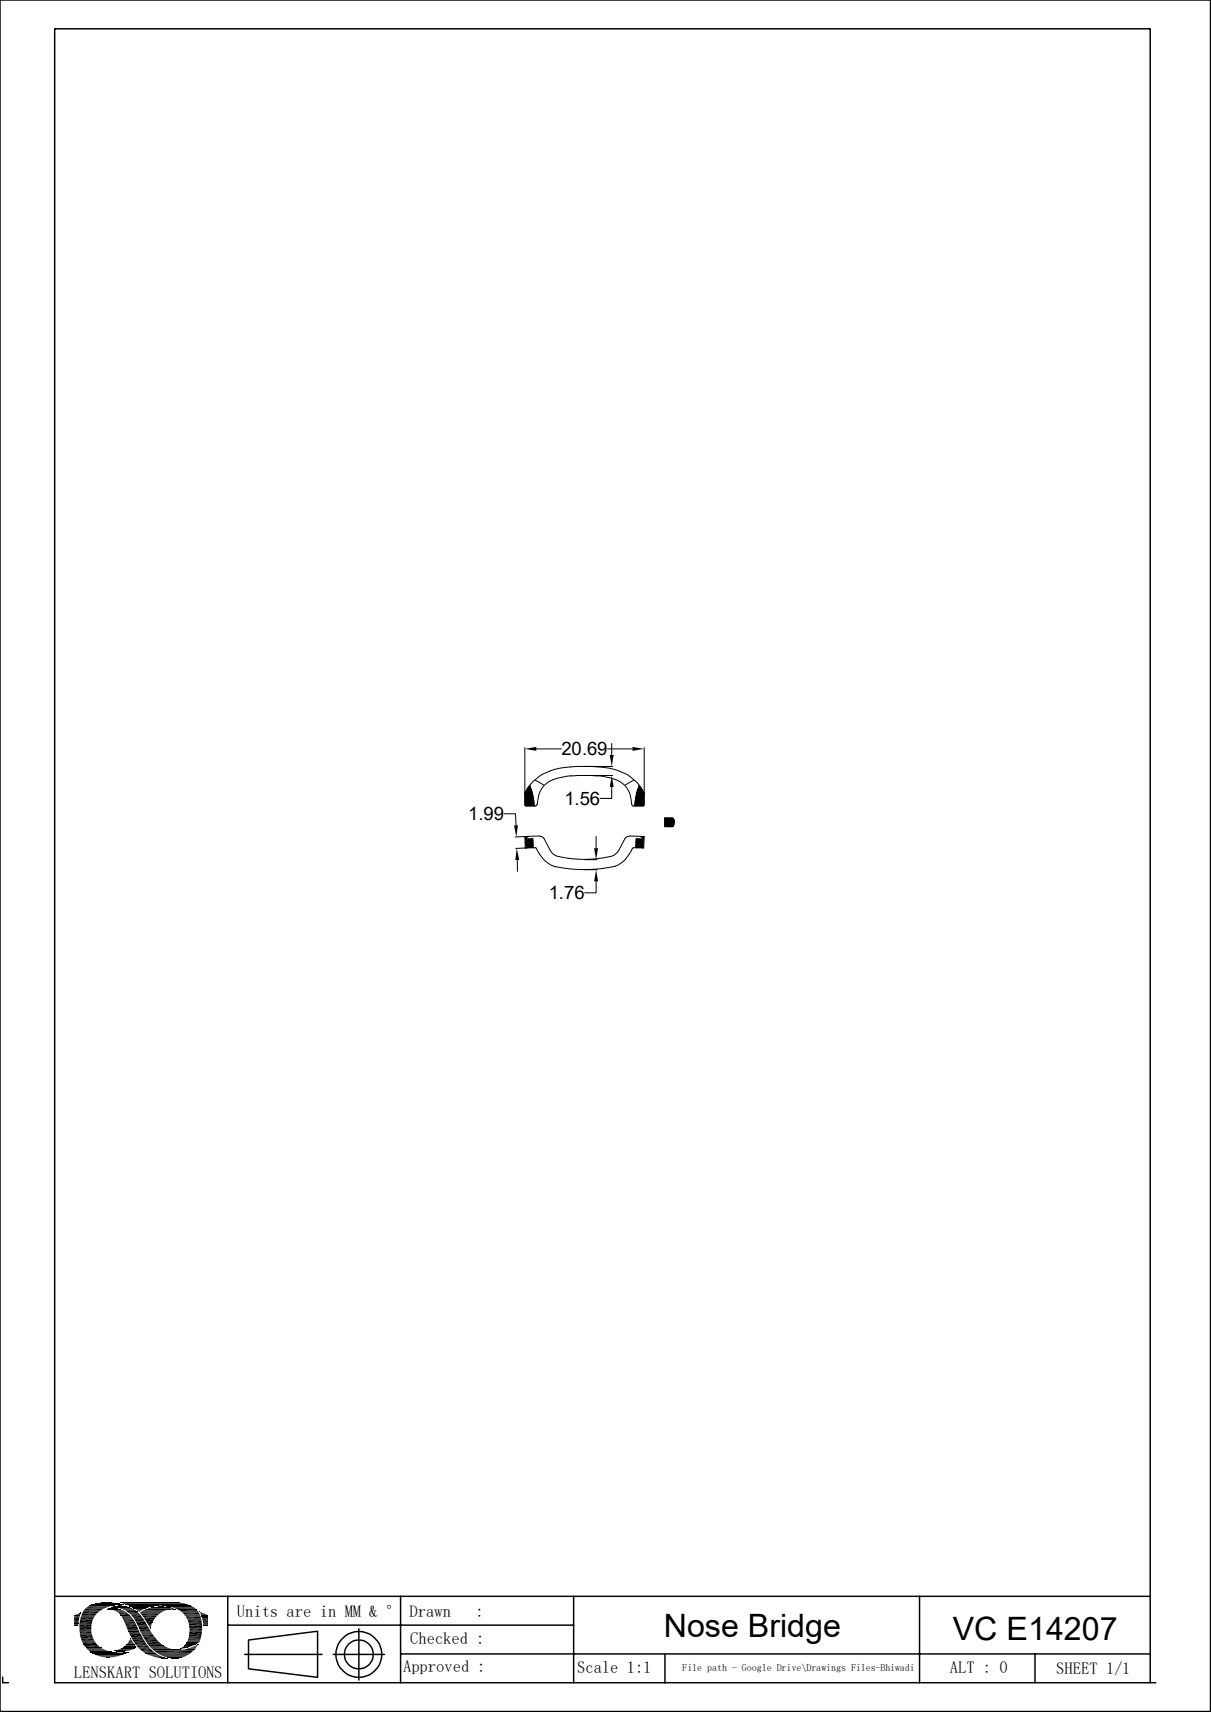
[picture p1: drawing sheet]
<svg xmlns="http://www.w3.org/2000/svg" width="210mm" height="297mm" viewBox="0 0 210 297" stroke-linecap="round" stroke-linejoin="round" font-family="sans-serif">
<g fill="none" stroke="#000" stroke-width=".17">
<path d="M91 129.7v10M91 139.6l.3 .2M91 139.4l.4 .4M91 139.2l.6 .6M91 139.1l.8 .7M91 138.9l.9 .9M91 138.7l1.1 1.1M91 138.6l1.3 1.2M91 138.4l1.5 1.4M91 138l1.6 1.7M91 137.8l1.6 1.6M91 137.7l1.6 1.6"/>
<path d="M91.1 137.5v.1M91.1 137.4l1.5 1.5M91.2 137.3l1.3 1.3M91.2 137.2l1.3 1.2M91.3 137.1l1.2 1.1M91.4 136.9l1 1.1M91.4 136.9l1 .9M91.5 136.7l.8 .8M91.6 136.7l.6 .6M91.7 136.5l.5 .5M91.7 136.4l.4 .4M91.8 136.3l.2 .2"/>
<path d="M91.9 136.2a11.5 11.5 0 0 1 .8 3.6l-1.7-1.6M92.8 135.3l1.5 .9M93 129.9h4.4M93.1 139.5l-.1 .3h-1.9v-.1M99.1 134.6h4.5M99.1 134.6l-1.6 .2a4.4 4.4 0 0 0-4.1 3.4l-.2 1.4M101.4 133h4.9M101.4 134.5h4.9M103.6 134.6l1.6 .2a4.4 4.4 0 0 1 4.1 3.4l.3 1.4M103.8 133.1a21.6 21.6 0 0 0-8.5 .7 7.8 7.8 0 0 0-4.2 3.7l1.5 1.6M103.8 133.1a9.1 9.1 0 0 1 7.5 3.8l.4 .6-1.5 1.6M105.4 129.9h4.3"/>
<path d="M106.1 136.5v2h-2M106.1 129v2M109.6 139.5l.1 .3h1.9l.1-.1M109.9 135.3l-1.4 .9M110.9 136.2a11.5 11.5 0 0 0-.8 3.6l1.6-1.6M110.9 136.3l-.2 .2M111 136.4l-.3 .4M111.1 136.5l-.5 .5M111.1 136.7l-.6 .6M111.2 136.7l-.8 .8M111.3 136.9l-.9 .9M111.3 136.9l-1 1.1"/>
<path d="M111.4 137.1l-1.1 1.1M111.5 137.2l-1.3 1.2M111.5 137.3l-1.3 1.3M111.6 137.4l-1.4 1.5M111.7 137.5v.1M111.7 137.7l-1.6 1.6M111.7 137.8l-1.6 1.6M111.7 138l-1.6 1.7M111.7 138.4l-1.5 1.4M111.7 138.6l-1.3 1.2M111.7 138.7l-1.1 1.1M111.7 138.9l-1 .9"/>
<path d="M111.7 139.1l-.7 .7M111.7 139.2l-.6 .6M111.7 139.4l-.4 .4M111.7 139.6l-.2 .2M111.7 129.7v10M87.4 141.2h2l.1 2M89.7 149.2v2M91.1 146.5l.6 .6M91.1 146.3l.8 .8M91.1 146.1l1 1M91.1 146l1.1 1.1M91.1 145.6l1.4 1.3"/>
<path d="M91.1 145.4l1.4 1.3M91.1 145.2l.2 .2M91.2 147.1h.1M91.2 146.9l.2 .2M91.2 146.7l.4 .4M91.2 145.2l.2 .1M91.2 145.1l-1.8 .1M91.3 147.1l-1.8 .1M91.4 145.2h.1M91.4 145.6l1.1 1M91.6 145.1v.1M91.6 145.5l.9 .8"/>
<path d="M91.6 145.2h-.2l-.1 .4 1.1-.1 .1 1.6-1.4-1.3M91.8 145.5l.6 .7M91.9 145.5l.5 .5M92.1 145.5l.3 .3M92.3 145.5l.1 .1M93.6 145l-2.6 .1 .1 2 1.9 .1 1.2 1.8M93.6 145.1l.6 .2 1.2 2.2 .6 .7a3.2 3.2 0 0 0 1.9 .6 19.3 19.3 0 0 0 8.6-.4l.8-.9M94.2 149.1l1.3 1a21.5 21.5 0 0 0 10.8 .3M101.4 150.9h2.1M101.4 149.1h2.1M103.4 152.9v2h-2M103.4 145.1v2.1"/>
<path d="M108.5 149.1l-1.3 1-.9 .3M109.1 145.1l-.4 .1-.3 .3-1.1 2M109.1 145l2.6 .1-.1 2-1.9 .1M109.7 147.2l-1.2 1.8M110.4 145.5l-.1 .1M110.6 145.5l-.3 .3M110.7 145.5l-.4 .5M110.9 145.5l-.6 .7M111.1 145.5l-.8 .8M111.1 145.2h.2l.1 .4-1.1-.1-.1 1.6M111.2 145.1v.1M111.3 145.6l-1 1"/>
<path d="M111.3 145.2h.1M111.5 145.2l-.1 .1M111.5 146.3l-.7 .8M111.5 146.5l-.5 .6M111.5 146.7l-.3 .4M111.5 146.9l-.2 .2M111.5 147.1h.1M111.6 145.2l-.2 .2M111.6 145.4l-1.3 1.3M111.6 145.6l-1.3 1.3M111.6 145.8l-1.3 1.3M111.6 146l-1.1 1.1"/>
<path d="M111.6 146.1l-.9 1M115.4 141.9l-.1 .1M115.5 141.9l-.2 .3M115.7 141.9l-.4 .4M115.9 141.9l-.6 .6M116 141.9l-.7 .8M116.2 141.9l-.9 1M116.4 141.9l-1.1 1.1M116.6 141.9l-1.3 1.3M116.6 141.9h-1.3v1.5h1.3M116.6 141.9h.1a1.08 1.08 0 0 1-.1 1.5M116.7 141.9l-1.4 1.5"/>
<path d="M116.8 142l-1.4 1.4M116.8 143.2l-.1 .2M116.9 142.2l-1.3 1.2M116.9 142.3l-1.1 1.1M116.9 142.4l-.9 1M116.9 143l-.4 .4M117 142.6l-.9 .8M117 142.7l-.7 .7M14.3 279.9h2.5M14.5 279.4h3M14.8 279.1h3.3M14.9 279h3.4"/>
<path d="M15 278.8h3.7M15.2 278.7h3.7M15.2 278.7h3.9M15.4 278.6h4M15.5 278.6h4.1M15.6 278.5h4M15.9 278.4h5.5M15.9 278.4h5.4M16 278.3h5.2M16.2 278.3h4.8M16.4 278.2h4.3M16.6 278.2h3.9"/>
<path d="M17 278.1h3.1M17.1 278.1h2.9M18.5 279.2h2.2M18.6 279.1h2M18.7 279.2h2.2M19.3 278.8h3.1M19.3 278.8h3M19.3 278.8h3.2M19.4 278.7h2.7M19.7 278.7h2.2M20.1 278.5h-4.5M20.1 278.9h2.7"/>
<path d="M20.8 279h2M20.8 279.1h2.4M20.9 278h9.8M20.9 278h10.3M20.9 278.1h10.6M21.1 278.1h10.9M21.1 278.4h-5.4M21.4 278.2h10.8M21.4 279.3h2.1M21.5 278.3h10.9M21.7 279.4h2M21.7 278.3h10.9"/>
<path d="M21.8 278.4h11M22 278.4h10.9M22.1 278.5h10.9M22.2 278.5h10.9M22.4 278.6h10.7M22.4 278.6h5M22.5 278.6h4.4M22.5 278.7h4.2M22.8 278.8h3.2M23 278.9h2.6M23.2 279h2.1M24.3 279.8h3.7"/>
<path d="M24.3 279.8h3.6M24.3 279.9h3.5M24.4 279.7h3.8M24.6 279.6h3.6M24.6 279.5h4M24.8 279.4h3.9M24.9 279.3h4.2M25.2 279.2h4.2M25.5 279.1h4.8M25.7 278.8l-2.8 .1M25.7 279h4.4M25.8 279h4.2"/>
<path d="M26.1 278.9h3.6M26.3 278.9h3.2M26.6 278.8h2.6M26.8 278.8h2.2M28.2 278.6h5M28.9 278.6h4.3M28.9 278.7h4.5M29.6 278.8h4M29.9 278.9h3.8M30.2 279h3.7M30.4 279.2h-5.1M30.6 279.1h3.4"/>
<path d="M30.7 279.2h3.3M30.7 279.2h3.4M31.3 279.5h3M31.4 279.7h3.1M31.6 279.8h2.9M13.8 282.3h2M13.8 282.8h2M13.8 283h2M13.8 283.1h2M13.8 283.5h2.1M13.9 281h2.2M14 280.5h2.4"/>
<path d="M14 284.2h2.2M14.2 284.7h2.2M14.5 285.3h2.3M14.9 285.8h2.5M14.9 285.8l2.6 .1M14.9 285.9h2.7M14.9 285.9h2.8M15 286h2.8M15.1 286.1h3M15.2 286.2h3M15.3 286.3h3.2M15.4 286.4h3.1"/>
<path d="M15.5 286.4h3.5M15.6 286.6h3.8M15.7 286.6h3.7M15.7 286.6h4.2M15.8 286.7h4.4M15.8 286.7h5.3M15.9 286.8h6.2M16.1 286.9h5.8M16.1 286.9h5.7M16.2 287h5.5M16.4 287h5.1M16.5 287.1h4.8"/>
<path d="M16.6 287.1h4.5M16.9 287.3h4M17.2 287.3h3.2M17.4 287.4h2.9M19.8 286.4h2.7M19.8 286.4h2.4M20 286.3h2.6M20.2 286.2h2.7M20.6 286.2h2.5M20.7 286.1h2.6M21 286h2.4M21 285.9h2.6"/>
<path d="M21.4 285.7h2.2M21.5 285.7h2.1M21.5 285.6h2.1M23.6 285.8h-2.3M24.6 280.2h2.7M24.9 280.6h2.1M25 286.8h2.1M25.1 284.4h2.1M25.3 286.9h2M25.4 284.8h2.2M25.6 285.2h2.4M25.9 285.5h2.5"/>
<path d="M25.9 285.6h2.6M25.9 285.6h2.7M26 285.7h2.8M26.1 285.8h3M26.2 285.9h3.1M26.3 286h3.3M26.4 286.1h3.4M26.4 286.1h3.7M26.5 286.2h4.1M26.5 286.2h4.7M26.6 286.3h7.1M26.6 286.3h7"/>
<path d="M27.1 286.7h6.1M27.3 286.9h5.7M27.5 286.9h5.4M27.5 287h5.4M27.6 287h5.2M27.7 287.1h5M28 287.2h4.4M28.3 287.3h3.9M28.5 287.5h3.5M29 287.5h2.6M29.1 287.6h2.5M31.2 286.2h2.5"/>
<path d="M31.9 280.1h2.7M32 280.2h2.7M32 280.3h2.7M32.1 280.4h2.7M32.2 280.4h2.6M32.2 280.5h2.6M32.4 280.9h2.5M32.4 284.8h2.2M32.4 284.9h2.2M32.4 284.9h2.1M32.4 285h2.1M32.5 284.7h2.2"/>
<path d="M32.6 284.6h2.1M32.6 284.7h2.1M32.6 284.5h2.1M32.7 281.5h2.3M32.8 283.9h2.1M32.8 282h2.3M32.9 282.5h2.2M32.9 283h2.1M32.9 282.9h2.1"/>
</g>
<g fill="#000">
<path d="M91 129.9l2-.3v.7zM105.7 131h.7l-.3 2zM106.1 134.5l.3 2h-.7zM109.7 129.6l2 .3-2 .4zM89.2 143.2h.6l-.3 2zM89.6 147.2l.4 2h-.6zM103 147.2h.7l-.3 1.9zM103.4 150.9l.3 2h-.7zM13.4 280h.5zM13.5 280h.4zM13.5 280l.3-.1 .1 .1zM13.8 279.9h.2l-.1 .1z"/>
<path d="M13.8 279.9h.2zM17.6 278h1.8zM18.2 278h.6zM18.2 278h1.2zM18.7 279.1h1.9zM18.8 279.1h1.7zM18.8 279.1h1.6zM18.8 279.1h1.5zM18.9 279.1h1.4zM19 279.1h1.2zM18.9 279.1h1.3zM19 279.1h1.1z"/>
<path d="M19.1 279.1h1zM19.1 279.2h1.8zM19.1 279.2l1.9 .1zM19.3 279.1h.8zM19.5 279.3l1.8 .1zM19.3 279.1h.5zM19.6 279l.2 .1zM19.6 279h.1zM19.7 279.4h1.6zM19.9 279.4l1.7 .1h-1.4zM19.9 279.4h1.4l.3 .1zM20 278.7h1.8z"/>
<path d="M20 278.7h1.7zM20.1 278.6l1.6 .1zM20.2 279.5l1.4 .1zM20.2 279.6l1.7 .1h-1.5zM20.2 279.6h1.4l.3 .1zM20.1 278.6h1.4zM20.4 278.6h1.1zM20.4 279.7l1.6 .1zM20.4 278.6h.8zM20.5 278.6h.7zM20.5 279.8l1.7 .2h-1.5zM20.5 279.8h1.5l.2 .2z"/>
<path d="M20.7 278.6h.3zM20.5 278.6h.6zM20.7 278.6h.4zM20.7 280h1.6zM21.1 278.4h.3zM21.3 279.2h1.9zM22 279.5l1.8 .1zM22.1 279.6h1.7zM22.1 279.6l1.8 .1zM22.2 279.7l1.9 .2h-1.7zM22.2 279.7h1.7l.2 .2zM22.4 279.9l1.9 .2h-1.7z"/>
<path d="M22.4 279.9h1.7l.2 .2zM23.2 279h1.9zM23.3 279l1.8 .1zM23.4 279.1h1.6zM23.4 279.1h1.7zM23.5 279.1h1.4zM23.5 279.1h1.5zM23.5 279.1l1.3 .1zM23.6 279.2l.9 .2h-.7zM23.6 279.2h1.2l-.3 .2zM23.8 279.4h.6zM23.8 279.4h.7z"/>
<path d="M23.9 279.4l.4 .2zM23.9 279.4h.5l-.1 .2zM24.1 279.6l.1 .1zM24.1 279.6h.2zM27 278.8h1.9zM27.4 278.8h1.5zM27.4 278.8h1.1zM27.5 278.8h1zM27.5 278.8h.9zM29.9 279.2h.5zM30 279.2h.4zM30.3 279.2h.1z"/>
<path d="M30.4 278h.2zM34.7 279.7h.1zM34.7 279.7h.2zM34.7 279.7l.4 .1zM34.7 279.8l.8 .2h-.7zM34.7 279.8l.8 .2zM34.8 280l1.1 .1h-1.1zM34.8 280h.7l.4 .1zM12.9 280.2h.9zM12.9 280.2l.9 .1zM12.9 280.3l.9 .1h-.9zM12.9 280.3h.9v.1z"/>
<path d="M12.9 280.4l.9 .2h-.9zM12.9 280.4h.9v.2zM12.9 280.6l.8 .2h-.8zM12.9 280.6h.9l-.1 .2zM12.9 280.8h.8zM12.9 280.8l.7 .5h-.7zM12.9 280.8h.8l-.1 .5zM12.9 281.3l.7 .4h-.7zM12.9 281.3h.7v.4zM12.9 281.7h.7zM12.9 281.7l.7 .2h-.7zM12.9 281.7h.7v.2z"/>
<path d="M12.9 281.9h.7zM12.9 281.9h.6zM12.9 281.9l.6 .1zM13 280.2h.9zM13.2 280.1l.7 .1zM13.2 280.1h.7zM13.8 282.3l2 .4h-2zM13.8 282.3h2v.4zM17.8 287.4l1.8 .1zM17.8 287.4h1.9zM17.9 287.5h1.1zM17.9 287.5h1.7z"/>
<path d="M18.4 287.5h.6zM18.6 287.5h.4zM19.9 286.4l1.9 .1zM19.9 286.4h2zM20.1 286.5h1.4zM20.1 286.5h1.7zM20.2 286.5h1.1zM20.2 286.5h1.3zM20.5 286.5h.7zM20.5 286.5h.8zM20.8 280l1.7 .2h-1.5zM20.8 280h1.5l.2 .2z"/>
<path d="M20.8 286.5h.3zM20.8 286.5h.4zM20.9 286.5h.2zM21 280.2h1.5zM21 280.2l1.7 .3h-1.6zM21 280.2h1.5l.2 .3zM21.1 280.5h1.7zM21.2 280.5l1.7 .2h-1.7zM21.2 280.5h1.6l.1 .2zM21.2 280.7l1.8 .1h-1.7zM21.2 280.7h1.7l.1 .1zM21.3 280.8l1.8 .2h-1.7z"/>
<path d="M21.3 280.8h1.7l.1 .2zM21.4 281l1.8 .1zM21.4 281.1l1.9 .2h-1.8zM21.4 281.1h1.8l.1 .2zM21.1 286.7h1zM21.4 286.7h.8zM21.5 286.7h.7zM21.5 281.3l1.9 .1zM21.6 281.4l1.9 .3h-1.8zM21.6 281.4h1.8l.1 .3zM21.6 285.6l2 .1zM21.6 285.6h1.9z"/>
<path d="M21.7 281.7l1.9 .2h-1.8zM21.7 281.7h1.8l.1 .2zM21.7 285.5l1.8 .1zM21.7 286.7h.5zM21.7 285.5h1.8zM21.8 285.5h1.7zM21.8 281.9l1.9 .3h-1.8zM21.8 281.9h1.8l.1 .3zM21.8 286.7h.4zM21.9 286.7h.3zM21.9 282.2l2.1 .5h-1.9zM21.9 282.2h1.8l.3 .5z"/>
<path d="M21.9 285.3h1.4zM21.9 285.3l1.6 .2h-1.7zM21.9 285.3h1.4l.2 .2zM22.1 286.6h.2zM22.1 285.2l1.2 .1h-1.4zM22.1 285.2h1.1l.1 .1zM22.1 282.7l1.9 .1zM22.1 286.6h.3zM22.2 282.8l1.9 .1zM22.2 282.9l1.9 .1zM22.2 284.9l.9 .1zM22.2 285l1 .2h-1.1z"/>
<path d="M22.2 285h.9l.1 .2zM22.3 283h1.8zM22.3 283l1.9 .2h-1.8zM22.3 283h1.8l.1 .2zM22.4 283.2l1.9 .2h-1.9zM22.4 283.2h1.8l.1 .2zM22.4 284.7l.7 .2h-.9zM22.4 284.7h.5l.2 .2zM22.4 283.4l2.3 .7h-1.9zM22.4 283.4h1.9l.4 .7zM22.5 284.6l.4 .1h-.5zM22.5 284.6h.3l.1 .1z"/>
<path d="M22.6 284.4h.1zM22.6 284.4l.2 .2h-.3zM22.6 284.4l.2 .2zM22.6 280.1l1.9 .2h-1.6zM22.6 280.1h1.7l.2 .2zM22.9 280.3l1.8 .4h-1.5zM22.9 280.3h1.6l.2 .4zM23.2 280.7l1.6 .1zM23.2 280.8l1.9 .4h-1.6zM23.2 280.8h1.6l.3 .4zM23.5 281.2l1.6 .1zM23.5 281.3l2 .7h-1.6z"/>
<path d="M23.5 281.3h1.6l.4 .7zM23.9 282l1.7 .2h-1.6zM23.9 282h1.6l.1 .2zM24 282.2l1.9 .4h-1.7zM24 282.2h1.6l.3 .4zM24.2 282.6l1.7 .1zM24.2 282.7l1.9 .3h-1.8zM24.2 282.7h1.7l.2 .3zM24.3 283l1.9 .1zM24.4 283.1l1.8 .1zM24.4 283.2l1.9 .1zM24.5 283.3h1.8z"/>
<path d="M24.5 283.3l1.9 .1zM24.6 283.4l1.9 .1h-1.9zM24.6 283.4h1.8l.1 .1zM24.6 283.5l1.9 .1zM24.9 280.6l2 .1zM25 280.7l1.6 .4h-1.4zM25 280.7h1.9l-.3 .4zM25.2 281.1l1.2 .4h-.9zM25.2 281.1h1.4l-.2 .4zM25.3 286.9h1.8zM25.5 281.5h.9zM25.5 281.5l.7 .4h-.5z"/>
<path d="M25.5 281.5h.9l-.2 .4zM25.6 287l1.9 .1h-1.6zM25.6 287h1.7l.2 .1zM25.7 281.9l.5 .2h-.4zM25.7 281.9h.5v.2zM25.8 282.1l.4 .1h-.3zM25.8 282.1h.4v.1zM25.9 282.2l.3 .3zM25.9 282.2h.3v.3zM25.9 287.1l1.7 .1zM26.1 282.5l.1 .1zM26.1 287.2l1.7 .1z"/>
<path d="M26.3 287.3l1.9 .2h-1.2zM26.3 287.3h1.5l.4 .2zM27 287.5h1.3zM27.1 287.5l1.4 .1zM27.6 287.6h1zM27.6 287.6l1.1 .1zM27.8 287.7h1.1zM28 287.7h.9zM28.1 287.7h.9zM28.4 287.7h.6zM28.6 287.7h.4zM28.7 287.7h.3z"/>
<path d="M28.8 287.7h.2zM29.1 287.5l2 .2h-1.4zM29.7 287.7h1.3zM29.7 287.7h1.4zM30 287.7h.9zM30 287.7h1zM30.1 287.7h.7zM30.1 287.7h.8zM30.2 287.7h.5zM30.2 287.7h.6zM30.3 287.7h.4zM30.4 287.7h.3z"/>
<path d="M31.3 286h.2zM31.3 286h.3zM31.3 286h.4zM31.4 286h.5zM31.5 285.9l.4 .1zM31.5 285.9h.6zM31.6 285.8h.9zM31.6 285.8h1zM31.7 285.8h.9zM31.7 285.8h1zM31.9 286.2h1.8zM32 285.5l.7 .3h-1z"/>
<path d="M32 285.5h1.3l-.6 .3zM32 285.5h1.3zM32 285.5h1.4zM32.1 286.1h1.7zM32.2 286.1h1.6zM32.2 285.2h1.8zM32.2 285.2l1.2 .3h-1.4zM32.2 285.2h1.8l-.6 .3zM32.3 285l2 .1zM32.3 285.1h1.9zM32.3 285.1h2zM32.3 285.1l1.7 .1h-1.8z"/>
<path d="M32.3 285.1h1.9l-.2 .1zM32.3 286.1h1.5zM32.3 285h2zM32.4 285h2zM32.4 284.9l2 .1h-2zM32.6 286h1.3zM32.8 286h1.1zM32.9 283l2.1 .5h-2.2zM32.9 283h2.1v.5zM32.9 285.9h1.1zM33.1 285.8h.9zM33.3 285.8h.7z"/>
<path d="M33.4 285.7h.7zM33.5 285.7h.6zM33.6 285.6h.5zM33.6 285.6l.4-.1 .1 .1zM34 285.5h.2l-.1 .1zM34 285.5l.2-.1v.1zM34.2 285.4h.1l-.1 .1zM34.2 285.4l.1-.1zM34.8 280.1l1.2 .1zM34.9 280.2h1.1zM34.9 280.2h1.2zM34.9 280.2l1.2 .1z"/>
<path d="M34.9 280.3l1.2 .1h-1.1zM34.9 280.3h1.2v.1zM35 280.4h1.1zM35 280.4l1.1 .2h-1zM35 280.4h1.1v.2zM35.1 280.6h1zM35.1 280.6l1 .1zM35.1 280.7l1 .1zM35.1 280.8l1 .3h-1zM35.1 280.8h1v.3zM35.1 281.1h1zM35.1 281.1l1 .4h-.9z"/>
<path d="M35.1 281.1h1v.4zM35.2 281.5l.9 .1zM35.2 281.6l.9 .2h-.9zM35.2 281.6h.9v.2zM35.2 281.8l.9 .2h-.8zM35.2 281.8h.9v.2zM35.3 282h.8zM35.4 282h.7zM35.5 282l.6 .1zM35.9 282.1h.2z"/>
</g>
<g fill="none" stroke="#000" stroke-width=".25">
<path d="M0 0h209.9v296.9h-209.9zM9.5 276.9h190M14.3 279.7h2.8M14.6 279.2h3.3M30.9 279.4h3.4M39.5 276.9v15M69.5 276.9v15M99.5 276.9v15M159.5 276.9v15M.5 291v.9h1M13.8 283.3h2.1M14.5 285.5h2.6"/>
<path d="M24.2 286.1h2.1M24.4 280.1h3.2M24.6 283.8h2.1M24.8 284h2.1M25.7 285.4h2.7M32.5 281.1h2.4M32.6 281.3h2.4M32.6 284.4h2.2M32.9 282.7h2.2M39.5 281.9h60M42.4 287h13.4M43.1 284.5l12-1.5v8l-12-1.5z"/>
<path d="M57.8 287h8.9M62.2 282.6v8.9M69.5 286.9h130M115.3 287v5M179.5 286.9v5M199.5 291.9v-286.9h-190v286.9h190.9"/>
<circle cx="62.2" cy="287" r="2.51"/>
<circle cx="62.2" cy="287" r="4"/>
</g>
<g fill="none" stroke="#000" stroke-width=".21">
<path d="M14.4 279.5h3M31.7 279.9h2.9M13.8 281.5h2.2M13.8 281.7h2.1M14.1 280.4h2.4M14.2 284.9h2.4M14.7 285.7h2.7M23.5 285.4h2.1M24 285.9h2M24.4 286.4h2.1M24.7 286.6h2.1M24.9 284.2h2.2"/>
<path d="M32.7 284.1h2.1"/>
</g>
<path d="M13.9 284h2.2M14.1 280.1h2.7M14.4 285.2h2.4M22.8 284.2h2M25.4 285h2.5M32.7 281.8h2.4M32.8 283.7h2.2" fill="none" stroke="#000" stroke-width=".34"/>
<path d="M13.9 283.7h2.1M22.9 284.5h2.2M23.1 284.8h2.1M23.3 285.1h2.1M23.7 285.6h2.2M24.7 280.4h2.6M25.2 284.7h2.3M26.7 286.5h6.8M32.3 280.6h2.5" fill="none" stroke="#000" stroke-width=".3"/>
<path d="M13.8 281.2h2.3M13.9 280.8h2.4M14.1 284.5h2.2" fill="none" stroke="#000" stroke-width=".38"/>
<path d="M13.8 282h2.1M32.8 282.3h2.3" fill="none" stroke="#000" stroke-width=".42"/>
<g font-size="5.6">
<text x="115.1" y="283.9">Nose Bridge</text>
<text x="165.2" y="284.5">VC E14207</text>
</g>
<g font-size="3.2">
<text x="97.4" y="131">20.69</text>
<text x="81.2" y="142.3">1.99</text>
<text x="97.9" y="139.7">1.56</text>
<text x="95.2" y="156">1.76</text>
</g>
<g font-size="2.9">
<text x="41.1" y="280.6">Units are in MM &amp; °</text>
<text x="71" y="280.6">Drawn</text>
<text x="82.5" y="280.6">:</text>
<text x="71.1" y="285.2">Checked :</text>
<text x="12.8" y="291.1">LENSKART SOLUTIONS</text>
<text x="69.9" y="290.1">Approved :</text>
<text x="100.1" y="290.3">Scale 1:1</text>
<text x="164.7" y="290.3">ALT : 0</text>
<text x="183.2" y="290.4">SHEET 1/1</text>
</g>
<text font-size="1.7" x="118.3" y="289.9">File path - Google Drive\Drawings Files-Bhiwadi</text>
</svg>
